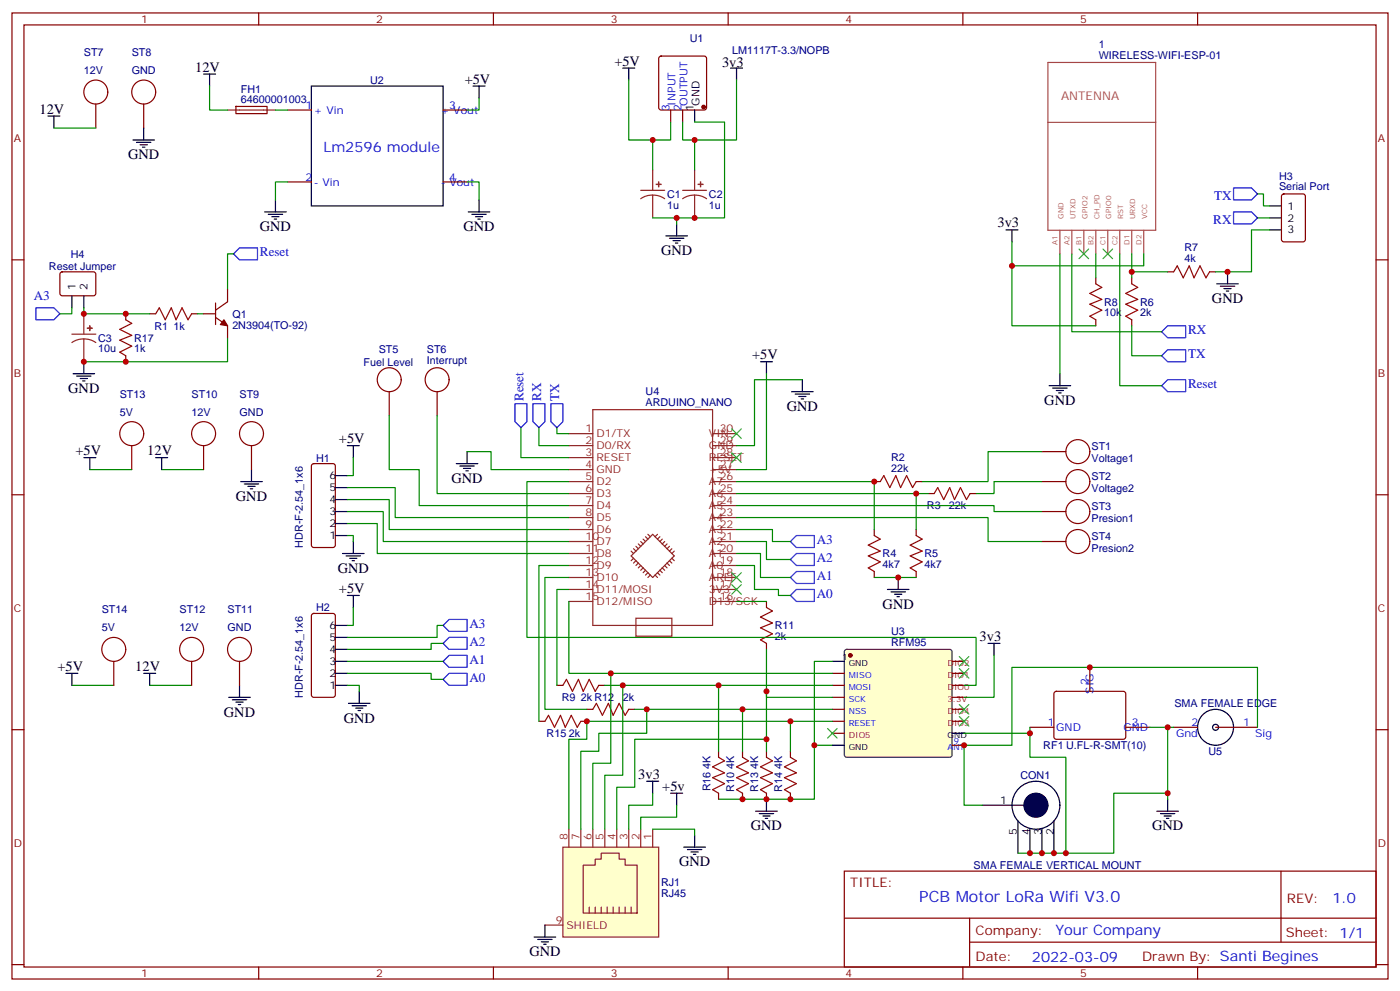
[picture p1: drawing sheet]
<svg xmlns="http://www.w3.org/2000/svg" width="412mm" height="292mm" viewBox="0 0 412 292" stroke-linecap="round" stroke-linejoin="round" font-family="sans-serif">
<g fill="none" stroke="#870000" stroke-width=".35">
<path d="M3.5 3.8h405.4v284.3h-405.4zM7.1 7.3h398.2v277.3h-398.2zM76.2 3.8v3.5M145.3 3.8v3.5M194.3 16.7l.4-.2h12.7l.5 .2 .2 .5v14.5l-.2 .5-.5 .2h-12.7l-.5-.2-.2-.5v-14.5zM214.5 3.8v3.5M283.6 3.8v3.5M352.8 3.8v3.5M84.7 32.4h7M130.5 32.4h7.1M197.6 32.4v3.5M201.1 32.4v3.5"/>
<path d="M84.7 53.6h7M130.5 53.6h7.1M3.5 76.5h3.6M405.3 76.5h3.6M322.8 81.8v1.7M322.8 94.1v1.8M333.4 81.8v1.7M333.4 94.1v1.8M344 80h1.7M356.3 80h1.8M3.5 145.6h3.6M257.5 141.7h1.8"/>
<path d="M257.5 155.9v1.7M269.9 141.7h1.7M269.9 155.9v1.7M273.4 145.3h1.8M285.8 145.3h1.7M405.3 145.6h3.6M225.8 177v1.8M257.5 168.2v1.8M269.9 168.2v1.8M225.8 189.4v1.7M3.5 214.8h3.6M164 201.7h1.8"/>
<path d="M172.9 208.8h1.7M176.4 201.7h1.8M185.2 208.8h1.8M405.3 214.8h3.6M218.7 221.1v1.8M218.7 233.5v1.7M225.8 221.1v1.8M225.8 233.5v1.7M232.8 221.1v1.8M232.8 233.5v1.7M248.7 256.4h156.6v28.2h-156.6zM377.3 256.4v20.9"/>
<path d="M248.7 270.2h156.5M285.6 277.3h119.6M285.6 270.2v14.2M3.5 283.9h3.6M76.2 284.6v3.5M145.3 284.6v3.5M214.5 284.6v3.5M283.6 284.6v3.5M352.8 284.6v3.5M405.3 283.9h3.6"/>
</g>
<path d="M308.7 18.4h31.7v49.4h-31.7zM308.7 36h31.7M312.2 67.8v6.9M315.7 67.8v6.9M319.3 67.8v6.9M322.8 67.8v6.9M326.3 67.8v6.9M329.8 67.8v6.9M333.4 67.8v6.9M336.9 67.8v6.9" fill="none" stroke="#a64a4a" stroke-width=".35"/>
<circle cx="207.3" cy="31.5" r=".53" fill="#870000" stroke="#870000" stroke-width=".35"/>
<path d="M91.7 25.3h38.8v35.3h-38.8zM204.6 32.4v3.5" fill="none" stroke="#000" stroke-width=".35"/>
<g fill="none" stroke="#a10000" stroke-width=".35">
<path d="M322.8 83.5l1.8 1.1-3.6 1.8 3.6 1.7-3.6 1.4 3.6 1.8-3.6 1.8 1.8 1M333.4 83.5l1.7 1.1-3.5 1.8 3.5 1.7-3.5 1.4 3.5 1.8-3.5 1.8 1.8 1M345.7 80l1.1-1.8 1.7 3.6 1.8-3.6 1.4 3.6 1.8-3.6 1.7 3.6 1.1-1.8M257.5 157.6l1.8 1.1-3.5 1.7 3.5 1.8-3.5 1.4 3.5 1.8-3.5 1.7 1.7 1.1M259.3 141.7l1-1.7 1.8 3.5 1.8-3.5 1.4 3.5 1.8-3.5 1.7 3.5 1.1-1.8M269.9 157.6l1.7 1.1-3.5 1.7 3.5 1.8-3.5 1.4 3.5 1.8-3.5 1.7 1.8 1.1M275.2 145.3l1-1.8 1.8 3.5 1.8-3.5 1.4 3.5 1.7-3.5 1.8 3.5 1.1-1.7M225.8 178.8l1.7 1-3.5 1.8 3.5 1.8-3.5 1.4 3.5 1.7-3.5 1.8 1.8 1.1M165.8 201.7l1.1-1.7 1.7 3.5 1.8-3.5 1.4 3.5 1.8-3.5 1.7 3.5 1.1-1.8M174.6 208.8l1.1-1.8 1.7 3.5 1.8-3.5 1.4 3.5 1.8-3.5 1.7 3.5 1.1-1.7M218.7 222.9l1.8 1-3.5 1.8 3.5 1.8-3.5 1.4 3.5 1.7-3.5 1.8 1.7 1.1M225.8 222.9l1.7 1-3.5 1.8 3.5 1.8-3.5 1.4 3.5 1.7-3.5 1.8 1.8 1.1"/>
<path d="M232.8 222.9l1.8 1-3.5 1.8 3.5 1.8-3.5 1.4 3.5 1.7-3.5 1.8 1.7 1.1"/>
</g>
<path d="M245.2 219.4h-5.3v15.8h-28.2" fill="none" stroke="#008700" stroke-width=".35"/>
<path d="M248.9 191.3l.5-.2h30.4l.5 .2 .2 .5v30.4l-.3 .5-.4 .2h-30.4l-.5-.2-.2-.5v-30.4z" fill="#ffc" stroke="#333" stroke-width=".35"/>
<circle cx="250.5" cy="192.9" r=".53" fill="#870000" stroke="#870000" stroke-width=".35"/>
<g fill="none" stroke="#000" stroke-width=".35">
<path d="M60 21.8h3.5M61.7 21.8v3.5M139.3 25.3h3.6M141.1 25.3v3.6M183.4 20h3.6M185.2 20v3.6M215.2 20h3.5M217 20v3.6M81.1 58.8v3.6M141.1 58.8v3.6M78 62.4h6.3M79 63.1h4.3"/>
<path d="M80.1 63.8h2.1M80.8 64.5h.7M137.9 62.4h6.4M139 63.1h4.2M140.1 63.8h2.1M140.8 64.5h.7M196.1 69.4h6.4M197.2 70.1h4.2M198.3 70.8h2.1M199 71.5h.7M199.3 65.9v3.5M296.3 67.7h3.6"/>
<path d="M298.1 67.7v3.5M358.4 83.5h6.4M359.5 84.2h4.2M360.5 84.9h2.2M361.2 85.7h.7M361.6 80v3.5M224 106.5h3.5M225.8 106.5v3.5M233.2 115.3h6.3M234.2 116h4.3M235.3 116.7h2.1M236 117.4h.7"/>
<path d="M236.4 111.8v3.5M309 113.5h6.4M310.1 114.2h4.2M311.1 114.9h2.2M311.9 115.6h.7M312.2 110v3.5M98.8 140h3.5M102.3 131.2h3.5M104.1 131.2v3.5M134.4 136.5h6.4M135.5 137.2h4.2M136.5 137.9h2.1"/>
<path d="M137.2 138.6h.7M137.6 132.9v3.6M98.8 157.6h3.5M98.8 154.1h3.5M98.8 150.6h3.5M98.8 147h3.5M98.8 143.5h3.5M104.1 159.4v3.5M100.9 162.9h6.3M102 163.6h4.2M102.3 175.3h3.5M103 164.3h2.1"/>
<path d="M103.7 165h.7M104.1 175.3v3.5M261.4 173.5h6.4M262.5 174.2h4.2M263.5 174.9h2.1M264.2 175.6h.7M264.6 170v3.5M98.8 194.7h3.5M98.8 198.2h3.5M98.8 191.1h3.5M98.8 187.6h3.5M98.8 184.1h3.5"/>
<path d="M245.2 194.7h3.5M291 189.4h3.6M292.8 189.4v3.5M98.8 201.7h3.5M102.7 207h6.3M103.7 207.7h4.2M104.8 208.4h2.1M105.5 209.1h.7M105.8 203.5v3.5M245.2 219.4h3.5M280.5 215.8h3.5M222.6 238.8h6.4"/>
<path d="M223.7 239.5h4.2M225.8 235.2v3.6M224.7 240.2h2.1M225.4 240.9h.7"/>
</g>
<g fill="none" stroke="#870000" stroke-width=".35">
<path d="M92 136.7l.4-.2h5.7l.6 .4 .1 23.5-.5 .7h-5.9l-.6-.4-.1-23.5zM306.9 132.9h7.1M306.9 141.7h7.1M306.9 150.6h7.1M306.9 159.4h7.1M92 180.8l.4-.2h5.7l.6 .4 .1 23.5-.5 .7h-5.9l-.6-.4-.1-23.5zM245.2 198.2h3.5M280.5 198.2h3.5M280.5 194.7h3.5M158.7 212.3h1.8M171.1 212.3h1.8M245.2 201.7h3.5"/>
<path d="M245.2 205.2h3.5M245.2 208.8h3.5M245.2 212.3h3.5M245.2 215.8h3.5M280.5 201.7h3.5M280.5 205.2h3.5M280.5 208.8h3.5M280.5 212.3h3.5M280.5 219.4h3.5M211.7 221.1v1.8M211.7 233.5v1.7"/>
<circle cx="317.5" cy="132.9" r="3.5"/>
<circle cx="317.5" cy="141.7" r="3.5"/>
<circle cx="317.5" cy="159.4" r="3.5"/>
<circle cx="317.5" cy="150.6" r="3.5"/>
</g>
<g fill="none" stroke="#8c2424" stroke-width=".35">
<path d="M188.7 56h7.1M192.3 57.4l-1.9 .3-1.7 .8M192.3 57.4l1.8 .3 1.7 .8M192.3 50v6M192.3 57.4v6.7M201.1 56h7M204.6 57.4l-1.8 .3-1.7 .8M204.6 57.4l1.9 .3 1.6 .8M204.6 50v6M204.6 57.4v6.7M167.6 138.2h7M167.6 134.7h7"/>
<path d="M167.6 131.2h7M167.6 127.6h7M174.6 120.6h35.3v63.5h-35.3zM209.9 138.2h7.1M209.9 134.7h7.1M209.9 131.2h7.1M209.9 127.6h7.1M167.6 159.4h7M167.6 155.9h7M167.6 152.3h7M167.6 148.8h7M167.6 145.3h7"/>
<path d="M167.6 141.7h7M188.7 159.4l.7 .7M189.4 158.7l.7 .7M190.1 158l.8 .7M190.9 157.3l.7 .7M193.7 157.3l-.7 .7M194.4 158l-.7 .7M195.1 158.7l-.7 .7M195.8 159.4l-.7 .7M209.9 159.4h7.1M209.9 155.9h7.1M209.9 152.3h7.1"/>
<path d="M209.9 148.8h7.1M209.9 145.3h7.1M209.9 141.7h7.1M167.6 173.5h7M167.6 170h7M167.6 166.4h7M167.6 162.9h7M167.6 177h7M185.9 163.6l6.4-6.3 6.3 6.3-6.3 6.4zM185.9 162.2l.7 .7M186.6 161.5l.7 .7M186.6 164.3l-.7 .7"/>
<path d="M187.3 160.8l.7 .7M187.3 165l-.7 .7M188 165.7l-.7 .7M188 160.1l.7 .7M188.7 166.4l-.7 .7M189.4 167.1l-.7 .8M190.1 167.9l-.7 .7M190.9 168.6l-.8 .7M191.6 169.3l-.7 .7M193 169.3l.7 .7M193.7 168.6l.7 .7M194.4 167.9l.7 .7"/>
<path d="M195.1 167.1l.7 .8M195.8 166.4l.7 .7M196.5 165.7l.7 .7M196.5 160.1l-.7 .7M197.2 165l.7 .7M197.2 160.8l-.7 .7M197.9 164.3l.7 .7M197.9 161.5l-.7 .7M198.6 162.2l-.7 .7M209.9 173.5h7.1M209.9 170h7.1M209.9 166.4h7.1"/>
<path d="M209.9 162.9h7.1M209.9 177h7.1M187.3 182h10.6v5.3h-10.6z"/>
</g>
<g fill="none" stroke="#008700" stroke-width=".35">
<path d="M141.1 28.9v3.5h-3.5M185.2 23.6v17.6h12.4v-5.3M204.6 35.9h8.8v28.2h-21.1M217 23.6v17.6h-15.9v-5.3M84.7 53.6h-3.6v5.2M137.6 53.6h3.5v5.2M192.3 41.2v8.8M204.6 41.2v8.8M199.3 64.1v1.8M298.1 71.2v7h38.8v-3.5M298.1 78.2v17.7h24.7M312.2 74.7v35.3"/>
<path d="M315.7 74.7v22.9h26.5M322.8 74.7v7.1M333.4 74.7v7.1M333.4 95.9v8.8h8.8M333.4 80h10.6M225.8 110v28.2h-8.8M236.4 111.8h-14.2v19.4h-5.2M137.6 132.9h7v5.3h23M164 125.9v1.7h3.6M306.9 132.9h-15.9v8.8h-19.4M102.3 157.6h1.8v1.8M102.3 154.1h8.8v8.8h56.5"/>
<path d="M102.3 150.6h10.6v8.8h54.7M102.3 147h12.4v8.9h52.9M102.3 143.5h14.1v8.8h51.2M167.6 141.7h-12.4v45.9h132.3v14.1h-3.5M217 141.7h40.5v14.2M217 148.8h75.8v1.8h14.1M217 159.4h8.8v5.3h7M217 155.9h10.5v3.5h5.3M217 152.3h74v7.1h15.9M217 145.3h56.4M269.9 145.3v10.6M306.9 141.7h-14.1v3.6h-5.3"/>
<path d="M167.6 173.5h-3.6v28.2M167.6 170h-7.1v38.8h12.4M167.6 166.4h-8.9v45.9M167.6 177v21.2h77.6M217 166.4h5.2v7.1h7.1v1.8h3.5M217 162.9h7v7.1h8.8M217 177h8.8M257.5 170h12.4M102.3 198.2h24.7v1.8h3.5M102.3 194.7h28.2M130.5 184.1h-1.7v3.5h-26.5M130.5 189.4h-3.5v1.7h-24.7"/>
<path d="M225.8 191.1v14.1h19.4M292.8 192.9v12.3h-8.8M178.2 201.7h67M187 208.8h58.2M211.7 201.7v19.4M218.7 208.8v12.3M225.8 203.5v17.6M232.8 212.3v8.8M245.2 212.3h-72.3v5.3h-5.3v26.5"/>
</g>
<path d="M160.5 212.3l1.1-1.8 1.7 3.6 1.8-3.6 1.4 3.6 1.8-3.6 1.7 3.6 1.1-1.8M211.7 222.9l1.7 1-3.5 1.8 3.5 1.8-3.5 1.4 3.5 1.7-3.5 1.8 1.8 1.1" fill="none" stroke="#a10000" stroke-width=".35"/>
<g fill="none" stroke="#3c3" stroke-width=".35">
<path d="M215.5 172.1l2.9 2.8M215.5 168.6l2.9 2.8M218.4 172.1l-2.9 2.8M218.4 168.6l-2.9 2.8M282.6 193.3l2.8 2.8M282.6 196.8l2.8 2.8M285.4 193.3l-2.8 2.8M285.4 196.8l-2.8 2.8M243.8 214.4l2.8 2.8M246.6 214.4l-2.8 2.8M282.6 207.4l2.8 2.8M282.6 210.9l2.8 2.8"/>
<path d="M285.4 207.4l-2.8 2.8M285.4 210.9l-2.8 2.8"/>
</g>
<path d="M342.2 97.6l1.8-1.7h5.2v3.5h-5.2zM157 118.8h3.5v5.3l-1.8 1.8-1.7-1.8zM162.3 118.8h3.5v5.3l-1.8 1.8-1.7-1.8zM342.2 104.7l1.8-1.8h5.2v3.6h-5.2zM232.8 159.4l1.8-1.8h5.3v3.5h-5.3zM232.8 175.3l1.8-1.8h5.3v3.5h-5.3zM232.8 164.7l1.8-1.8h5.3v3.5h-5.3zM234.6 168.2h5.3v3.5h-5.3l-1.8-1.7zM130.5 200l1.8-1.8h5.3v3.5h-5.3zM130.5 194.7l1.8-1.8h5.3v3.5h-5.3zM130.5 189.4l1.8-1.8h5.3v3.5h-5.3zM130.5 184.1l1.8-1.8h5.3v3.5h-5.3z" fill="none" stroke="#00f" stroke-width=".35"/>
<g fill="#8c2424" stroke="#8c2424" stroke-width=".35">
<path d="M193.3 54.3h1.4z"/>
<path d="M194 53.6v1.4z"/>
<path d="M205.7 54.3h1.4z"/>
<path d="M206.3 53.6l.1 1.4z"/>
</g>
<path d="M165.8 249.3h28.2v26.5h-28.2z" fill="#ffc" stroke="#8c2424" stroke-width=".35"/>
<g fill="none" stroke="#8c2424" stroke-width=".35">
<path d="M67 32.4h14.1M21.2 98.4h7M24.7 99.8l-1.9 .2-1.6 .8M24.7 99.8l1.8 .2 1.7 .8M24.7 92.4v6M24.7 99.8v6.7M167.6 244.1v5.2M171.1 244.1v5.2M171.8 254.6h3.5v-1.7h1.8v-1.8h5.3v1.8h1.7v1.7h3.6v14.1h-15.9zM174.6 244.1v5.2M178.2 244.1v5.2M181.7 244.1v5.2"/>
<path d="M185.2 244.1v5.2M188.7 244.1v5.2M192.3 244.1v5.2M160.5 272.3h5.3M173.6 267v1.7M175.3 267v1.7M177.1 267v1.7M178.9 267v1.7M180.6 267v1.7M182.4 267v1.7M184.1 267v1.7M185.9 267v1.7"/>
</g>
<g fill="none" stroke="#008700" stroke-width=".35">
<path d="M15.9 37.7h12.3M61.7 25.3v7.1h5.3M81.1 32.4h3.6M370.4 57.1h1.8v3.5h1.7M68.8 74.7h-1.8v10.6M329.8 74.7v38.8h12.4M370.4 64.1h3.5M373.9 67.7h-5.2v12.3h-10.6M21.2 90.6v1.8h-3.6M24.7 90.6v1.8h19.4M58.2 92.4h1.8M67 99.4v7.1h-42.3"/>
<path d="M26.5 138.2h12.3M47.6 138.2h12.4M104.1 134.7v5.3h-1.8M114.7 122.3v15.9h8.8v10.6h44.1M128.8 122.3v23h38.8M153.5 125.9v8.8h14.1M158.7 125.9v5.3h8.9M104.1 178.8v5.3h-1.8M179.9 198.2v26.4h-5.3v19.5M245.2 194.7h-5.3v24.7M21.2 201.7h12.3M44.1 201.7h12.3"/>
<path d="M102.3 201.7h3.5v1.8M183.4 201.7v26.5h-5.2v15.9M190.5 208.8v7h-14.1v5.3h-5.3v23M225.8 217.6h-38.8v14.1h-5.3v12.4M284 215.8h19.4M303.4 214.1v8.8h10.6v28.2M338.7 214.1h7M344 214.1v21.1M370.4 214.1v-17.7h-72.3v23h-14.1v17.6h5.3M192.3 233.5v3.5h-7.1v7.1M199.3 237v3.5h-10.6v3.6M344 233.5h-15.9v17.6h-28.2"/>
<path d="M192.3 244.1h12.3v1.7"/>
</g>
<g fill="none" stroke="#870000" stroke-width=".35">
<path d="M28.2 30.6v7.1M42.3 30.6v7.1M69.5 31.3h9.1l.1 2.1h-9.2zM377.7 57.3l.5-.2h5.6l.7 .4v13l-.4 .6-5.9 .1-.7-.5v-12.9zM17.9 80.2l.4-.2 9.5 .1 .4 .6v5.9l-.7 .5-9.4-.1-.5-.6v-5.7zM37 92.4v1.7M44.1 92.4h1.8M56.4 92.4h1.8M60 92.4h3.5M63.5 93.4l3.5 2.5v3.5M63.5 89.2v6.3M67 85.3v3.5l-3.5 2.5"/>
<path d="M37 104.7v1.8M114.7 115.3v7M128.8 115.3v7M38.8 131.2v7M60 131.2v7M74.1 131.2v7M33.5 194.7v7M56.4 194.7v7M70.6 194.7v7M321 196.4v7.1M303.4 214.1h7M310.7 203.7l.4-.2h20.1l.4 .7-.1 13-.6 .4-20-.1-.5-.6v-12.7z"/>
<path d="M331.6 214.1h7.1M345.7 214.1h7.1M358.1 214.1h12.3"/>
<circle cx="28.2" cy="27.1" r="3.5"/>
<circle cx="42.3" cy="27.1" r="3.5"/>
<circle cx="114.7" cy="111.8" r="3.5"/>
<circle cx="128.8" cy="111.8" r="3.5"/>
<circle cx="38.8" cy="127.6" r="3.5"/>
<circle cx="60" cy="127.6" r="3.5"/>
<circle cx="74.1" cy="127.6" r="3.5"/>
<circle cx="33.5" cy="191.1" r="3.5"/>
<circle cx="56.4" cy="191.1" r="3.5"/>
<circle cx="70.6" cy="191.1" r="3.5"/>
</g>
<g fill="none" stroke="#000" stroke-width=".35">
<path d="M14.1 34.1h3.5M15.9 34.1v3.6M42.3 37.7v3.5M39.2 41.2h6.3M40.2 41.9h4.2M41.3 42.6h2.1M42 43.3h.7M373.9 67.7h3.6M373.9 60.6h3.6M373.9 64.1h3.6M21.2 87.1v3.5M24.7 87.1v3.5"/>
<path d="M21.5 110h6.4M22.6 110.7h4.2M23.6 111.4h2.2M24.3 112.1h.7M24.7 106.5v3.5M24.7 134.7h3.5M26.5 134.7v3.5M45.9 134.7h3.5M47.6 134.7v3.5M74.1 138.2v3.5M70.9 141.7h6.4M72 142.5h4.2"/>
<path d="M73 143.2h2.1M73.7 143.9h.7M19.4 198.2h3.5M21.2 198.2v3.5M42.3 198.2h3.6M44.1 198.2v3.5M67.4 205.2h6.3M68.4 206h4.3M69.5 206.7h2.1M70.2 207.4h.7M70.6 201.7v3.5M190.5 229.9h3.5"/>
<path d="M192.3 229.9v3.6M197.6 233.5h3.5M199.3 233.5v3.5M289.3 237h14.1M340.8 238.8h6.3M341.8 239.5h4.3M344 235.2v3.6M201.4 249.3h6.4M202.5 250h4.2M203.6 250.8h2.1M204.3 251.5h.7M204.6 245.8v3.5"/>
<path d="M299.9 241.6v9.5M303.4 244.1v7M306.9 244.1v7M310.4 241.6v9.5M342.9 240.2h2.1M343.6 240.9h.7M157.3 275.8h6.4M158.4 276.5h4.2M159.5 277.2h2.1M160.2 277.9h.7M160.5 272.3v3.5"/>
<circle cx="358.1" cy="214.1" r="5.3"/>
<circle cx="358.1" cy="214.1" r=".88"/>
<circle cx="305.2" cy="237" r="7.1"/>
</g>
<path d="M363.4 55.3h5.3l1.7 1.8-1.7 1.7h-5.3zM68.8 74.7l1.8-1.7h5.2v3.5h-5.2zM363.4 62.4h5.3l1.7 1.7-1.7 1.8h-5.3zM10.6 90.6h5.3l1.7 1.8-1.7 1.7h-5.3zM151.7 118.8h3.5v5.3l-1.7 1.8-1.8-1.8zM342.2 113.5l1.8-1.7h5.2v3.5h-5.2z" fill="none" stroke="#00f" stroke-width=".35"/>
<circle cx="305.2" cy="237" r="3.5" fill="#000" stroke="#000" stroke-width=".35"/>
<path d="M317.9 73.3l2.8 2.8M320.7 73.3l-2.8 2.8M324.9 73.3l2.8 2.8M327.7 73.3l-2.8 2.8M215.5 126.2l2.9 2.8M215.5 133.3l2.9 2.8M218.4 126.2l-2.9 2.8M218.4 133.3l-2.9 2.8" fill="none" stroke="#3c3" stroke-width=".35"/>
<path d="M37 94.1l1.8 1.1-3.5 1.7 3.5 1.8-3.5 1.4 3.5 1.8-3.5 1.7 1.7 1.1M45.9 92.4l1-1.8 1.8 3.5 1.7-3.5 1.5 3.5 1.7-3.5 1.8 3.5 1-1.7" fill="none" stroke="#a10000" stroke-width=".35"/>
<g fill="#8c2424" stroke="#8c2424" stroke-width=".35">
<path d="M25.8 96.6h1.4z"/>
<path d="M26.4 95.9l.1 1.4z"/>
</g>
<path d="M66 94.1l1 1.8-2.1-.4z" fill="#870000" stroke="#870000" stroke-width=".35"/>
<g fill="#c00">
<circle cx="225.8" cy="203.5" r=".88"/>
<circle cx="232.8" cy="235.2" r=".88"/>
<circle cx="232.8" cy="212.3" r=".88"/>
<circle cx="225.8" cy="235.2" r=".88"/>
<circle cx="218.7" cy="235.2" r=".88"/>
<circle cx="218.7" cy="208.8" r=".88"/>
<circle cx="211.7" cy="201.7" r=".88"/>
<circle cx="264.6" cy="170" r=".88"/>
<circle cx="257.5" cy="141.7" r=".88"/>
<circle cx="269.9" cy="145.3" r=".88"/>
<circle cx="192.3" cy="41.2" r=".88"/>
<circle cx="204.6" cy="41.2" r=".88"/>
<circle cx="199.3" cy="64.1" r=".88"/>
<circle cx="204.6" cy="64.1" r=".88"/>
<circle cx="333.4" cy="80" r=".88"/>
<circle cx="298.1" cy="78.2" r=".88"/>
<circle cx="225.8" cy="217.6" r=".88"/>
<circle cx="183.4" cy="201.7" r=".88"/>
<circle cx="179.9" cy="198.2" r=".88"/>
<circle cx="172.9" cy="212.3" r=".88"/>
<circle cx="190.5" cy="208.8" r=".88"/>
<circle cx="361.6" cy="80" r=".88"/>
<circle cx="284" cy="219.4" r=".88"/>
<circle cx="321" cy="196.4" r=".88"/>
<circle cx="344" cy="214.1" r=".88"/>
<circle cx="303.4" cy="251.1" r=".88"/>
<circle cx="306.9" cy="251.1" r=".88"/>
<circle cx="344" cy="233.5" r=".88"/>
<circle cx="310.4" cy="251.1" r=".88"/>
<circle cx="314" cy="251.1" r=".88"/>
<circle cx="303.4" cy="215.8" r=".88"/>
<circle cx="239.9" cy="219.4" r=".88"/>
<circle cx="37" cy="92.4" r=".88"/>
<circle cx="37" cy="106.5" r=".88"/>
<circle cx="24.7" cy="92.4" r=".88"/>
<circle cx="24.7" cy="106.5" r=".88"/>
</g>
<text font-size="4.6" fill="#00f" x="270.8" y="265.4">PCB Motor LoRa Wifi V3.0</text>
<g font-size="4.2">
<text x="57.5" y="21.1">12V</text>
<text x="181" y="19.3">+5V</text>
<text x="212.7" y="19.7">3v3</text>
<text x="136.9" y="24.6">+5V</text>
<text x="11.6" y="33.4">12V</text>
<text x="37.7" y="46.8">GND</text>
<text x="76.6" y="68">GND</text>
<text x="136.5" y="68">GND</text>
<text x="293.9" y="67">3v3</text>
<text x="194.7" y="75.1">GND</text>
<text x="357" y="89.2">GND</text>
<text x="221.5" y="105.8">+5V</text>
<text x="20.1" y="115.6">GND</text>
<text x="307.6" y="119.2">GND</text>
<text x="231.8" y="120.9">GND</text>
<text x="99.8" y="130.5">+5V</text>
<text x="22.2" y="134">+5V</text>
<text x="43.4" y="134">12V</text>
<text x="133" y="142.1">GND</text>
<text x="69.5" y="147.4">GND</text>
<text x="99.5" y="168.6">GND</text>
<text x="99.8" y="174.6">+5V</text>
<text x="260" y="179.1">GND</text>
<text x="288.6" y="188.7">3v3</text>
<text x="16.9" y="197.5">+5V</text>
<text x="39.9" y="197.5">12V</text>
<text x="66" y="210.9">GND</text>
<text x="101.2" y="212.7">GND</text>
<text x="188" y="229.2">3v3</text>
<text x="195.1" y="232.8">+5v</text>
<text x="221.2" y="244.4">GND</text>
<text x="339.4" y="244.4">GND</text>
<text x="200" y="255">GND</text>
<text x="155.9" y="281.4">GND</text>
</g>
<g font-size="4.2" fill="#00f">
<text x="95.2" y="44.7">Lm2596 module</text>
<text x="392.5" y="265.7">1.0</text>
<text x="310.9" y="275.2">Your Company</text>
<text x="304" y="283">2022-03-09</text>
</g>
<g font-size="3.9" fill="#00f">
<text x="357.6" y="59">TX</text>
<text x="357.4" y="66">RX</text>
<text x="76.6" y="75.4">Reset</text>
<text x="9.9" y="88.3">A3</text>
<text x="350" y="98.4">RX</text>
<text x="350" y="105.4">TX</text>
<text x="154.2" y="118.1" transform="rotate(-90 154.2 118.1)">Reset</text>
<text x="159.5" y="118.1" transform="rotate(-90 159.5 118.1)">RX</text>
<text x="164.7" y="118.1" transform="rotate(-90 164.7 118.1)">TX</text>
<text x="350" y="114.2">Reset</text>
<text x="240.6" y="160.1">A3</text>
<text x="240.6" y="165.4">A2</text>
<text x="240.6" y="170.7">A1</text>
<text x="240.6" y="176">A0</text>
<text x="138.3" y="184.8">A3</text>
<text x="138.3" y="190.1">A2</text>
<text x="138.3" y="195.4">A1</text>
<text x="138.3" y="200.7">A0</text>
</g>
<g font-size="3.9" fill="#800">
<text x="250.5" y="261">TITLE:</text>
<text x="379.1" y="265.7">REV:</text>
<text x="287.4" y="275.2">Company:</text>
<text x="378.7" y="275.8">Sheet: 1/1</text>
<text x="287.4" y="282.9">Date:</text>
<text x="336.4" y="282.9">Drawn By: Santi Begines</text>
</g>
<text font-size="3.5" fill="#a54b4b" x="312.6" y="29.3">ANTENNA</text>
<g font-size="3.2" fill="#800">
<text x="41.6" y="6.8">1</text>
<text x="110.8" y="6.8">2</text>
<text x="179.9" y="6.8">3</text>
<text x="249.1" y="6.8">4</text>
<text x="318.2" y="6.8">5</text>
<text x="4.1" y="41.9">A</text>
<text x="405.9" y="41.9">A</text>
<text x="4.1" y="111.1">B</text>
<text x="405.9" y="111.1">B</text>
<text x="4.1" y="180.2">C</text>
<text x="405.9" y="180.2">C</text>
<text x="4.1" y="249.3">D</text>
<text x="405.9" y="249.3">D</text>
<text x="41.6" y="287.6">1</text>
<text x="110.8" y="287.6">2</text>
<text x="179.9" y="287.6">3</text>
<text x="249.1" y="287.6">4</text>
<text x="318.2" y="287.6">5</text>
</g>
<g font-size="3.2" fill="#000080">
<text x="24.7" y="16.5">ST7</text>
<text x="38.8" y="16.5">ST8</text>
<text x="203.2" y="12.3">U1</text>
<text x="215.7" y="15.9">LM1117T-3.3/NOPB</text>
<text x="323.6" y="17.3">WIRELESS-WIFI-ESP-01</text>
<text x="323.6" y="14.1">1</text>
<text x="24.7" y="21.8">12V</text>
<text x="38.8" y="21.8">GND</text>
<text x="71" y="27.3">FH1</text>
<text x="109" y="24.7">U2</text>
<text x="70.9" y="30.3">64600001003</text>
<text x="376.8" y="52.8">H3</text>
<text x="196.5" y="58.2">C1</text>
<text x="208.8" y="58.2">C2</text>
<text x="376.8" y="56">Serial Port</text>
<text x="196.5" y="61.4">1u</text>
<text x="208.8" y="61.4">1u</text>
<text x="20.8" y="75.8">H4</text>
<text x="348.9" y="77.2">4k</text>
<text x="348.9" y="74">R7</text>
<text x="14.4" y="79.4">Reset Jumper</text>
<text x="68.4" y="93.5">Q1</text>
<text x="325.3" y="93.1">10k</text>
<text x="325.3" y="90">R8</text>
<text x="335.8" y="93.1">2k</text>
<text x="335.8" y="90">R6</text>
<text x="28.9" y="100.6">C3</text>
<text x="39.5" y="100.6">R17</text>
<text x="45.5" y="97.1">R1</text>
<text x="51.2" y="97.1">1k</text>
<text x="68.4" y="96.7">2N3904(TO-92)</text>
<text x="28.9" y="103.7">10u</text>
<text x="39.5" y="103.7">1k</text>
<text x="107.1" y="107.6">Fuel Level</text>
<text x="111.6" y="104">ST5</text>
<text x="125.7" y="107.2">Interrupt</text>
<text x="125.7" y="104">ST6</text>
<text x="35.3" y="117.1">ST13</text>
<text x="56.4" y="117.1">ST10</text>
<text x="70.6" y="117.1">ST9</text>
<text x="190.2" y="119.5">ARDUINO_NANO</text>
<text x="190.2" y="116.3">U4</text>
<text x="35.3" y="122.3">5V</text>
<text x="56.4" y="122.3">12V</text>
<text x="70.6" y="122.3">GND</text>
<text x="93.1" y="135.8">H1</text>
<text x="262.5" y="135.7">R2</text>
<text x="321.5" y="135.9">Voltage1</text>
<text x="321.5" y="132.3">ST1</text>
<text x="262.5" y="138.9">22k</text>
<text x="321.5" y="141.2">ST2</text>
<text x="273.1" y="149.9">R3</text>
<text x="279.5" y="149.9">22k</text>
<text x="321.5" y="144.7">Voltage2</text>
<text x="321.5" y="150">ST3</text>
<text x="321.5" y="153.5">Presion1</text>
<text x="89.3" y="161.2" transform="rotate(-90 89.3 161.2)">HDR-F-2.54_1x6</text>
<text x="321.5" y="158.8">ST4</text>
<text x="260" y="167.2">4k7</text>
<text x="260" y="164.1">R4</text>
<text x="272.3" y="167.2">4k7</text>
<text x="272.3" y="164.1">R5</text>
<text x="321.5" y="162.3">Presion2</text>
<text x="93.1" y="179.9">H2</text>
<text x="30" y="185.8">5V</text>
<text x="30" y="180.6">ST14</text>
<text x="52.9" y="185.8">12V</text>
<text x="52.9" y="180.6">ST12</text>
<text x="67" y="185.8">GND</text>
<text x="67" y="180.6">ST11</text>
<text x="228.2" y="185.3">R11</text>
<text x="228.2" y="188.4">2k</text>
<text x="262.5" y="190.1">RFM95</text>
<text x="262.5" y="186.9">U3</text>
<text x="89.3" y="205.3" transform="rotate(-90 89.3 205.3)">HDR-F-2.54_1x6</text>
<text x="165.5" y="206.4">R9</text>
<text x="171.1" y="206.4">2k R12</text>
<text x="183.4" y="206.4">2k</text>
<text x="346" y="208.1">SMA FEMALE EDGE</text>
<text x="161" y="217">R15</text>
<text x="167.6" y="217">2k</text>
<text x="307.3" y="220.5">RF1 U.FL-R-SMT(10)</text>
<text x="209.3" y="226.4" transform="rotate(-90 209.3 226.4)">4K</text>
<text x="216.3" y="226.4" transform="rotate(-90 216.3 226.4)">4K</text>
<text x="223.4" y="226.4" transform="rotate(-90 223.4 226.4)">4K</text>
<text x="230.4" y="226.4" transform="rotate(-90 230.4 226.4)">4K</text>
<text x="356" y="222.2">U5</text>
<text x="209.3" y="233" transform="rotate(-90 209.3 233)">R16</text>
<text x="216.3" y="233" transform="rotate(-90 216.3 233)">R10</text>
<text x="223.4" y="233" transform="rotate(-90 223.4 233)">R13</text>
<text x="230.4" y="233" transform="rotate(-90 230.4 233)">R14</text>
<text x="300.6" y="229.3">CON1</text>
<text x="286.8" y="255.7">SMA FEMALE VERTICAL MOUNT</text>
<text x="194.7" y="263.9">RJ45</text>
<text x="194.7" y="260.7">RJ1</text>
</g>
<g font-size="3.2" fill="#00f">
<text x="90" y="32">1</text>
<text x="92.4" y="33.4">+ Vin</text>
<text x="129.8" y="33.4">+ Vout</text>
<text x="132.3" y="32">3</text>
<text x="197.2" y="32.6" transform="rotate(-90 197.2 32.6)">3</text>
<text x="199" y="31.1" transform="rotate(-90 199 31.1)">INPUT</text>
<text x="200.7" y="32.6" transform="rotate(-90 200.7 32.6)">2</text>
<text x="202.5" y="31.1" transform="rotate(-90 202.5 31.1)">OUTPUT</text>
<text x="90" y="53.2">2</text>
<text x="132.3" y="53.2">4</text>
<text x="92.4" y="54.6">- Vin</text>
<text x="129.8" y="54.6">- Vout</text>
<text x="320.7" y="201.7" transform="rotate(-90 320.7 201.7)">2</text>
<text x="322.1" y="204.2" transform="rotate(-90 322.1 204.2)">SIG</text>
<text x="308.7" y="213.7">1</text>
<text x="311.1" y="215.1">GND</text>
<text x="330.9" y="215.1">GND</text>
<text x="333.4" y="213.7">3</text>
<text x="351" y="213.7">2</text>
<text x="366.2" y="213.7">1</text>
<text x="346.4" y="216.9">Gnd</text>
<text x="369.7" y="216.9">Sig</text>
</g>
<g font-size="3.2">
<text x="204.3" y="32.6" transform="rotate(-90 204.3 32.6)">1</text>
<text x="206" y="31.1" transform="rotate(-90 206 31.1)">GND</text>
<text x="379.2" y="61.7">1</text>
<text x="379.2" y="65.2">2</text>
<text x="379.2" y="68.7">3</text>
<text x="22.2" y="85.3" transform="rotate(-90 22.2 85.3)">1</text>
<text x="25.8" y="85.3" transform="rotate(-90 25.8 85.3)">2</text>
<text x="97" y="141">6</text>
<text x="97" y="148.1">4</text>
<text x="97" y="144.6">5</text>
<text x="97" y="155.2">2</text>
<text x="97" y="151.6">3</text>
<text x="97" y="158.7">1</text>
<text x="97" y="185.1">6</text>
<text x="97" y="188.7">5</text>
<text x="97" y="195.7">3</text>
<text x="97" y="192.2">4</text>
<text x="97" y="202.8">1</text>
<text x="97" y="199.2">2</text>
<text x="294.6" y="236.6">1</text>
<text x="299.5" y="245.8" transform="rotate(-90 299.5 245.8)">5</text>
<text x="303.4" y="245.8" transform="rotate(-90 303.4 245.8)">4</text>
<text x="306.9" y="245.8" transform="rotate(-90 306.9 245.8)">3</text>
<text x="310.4" y="245.8" transform="rotate(-90 310.4 245.8)">2</text>
</g>
<g font-size="3.2" fill="#8d2323">
<text x="172.5" y="130.8">2</text>
<text x="172.5" y="127.3">1</text>
<text x="175.7" y="128.7">D1/TX</text>
<text x="208.8" y="128.7">VIN</text>
<text x="212" y="127.3">30</text>
<text x="212" y="130.8">29</text>
<text x="172.5" y="137.9">4</text>
<text x="172.5" y="134.3">3</text>
<text x="175.7" y="135.7">RESET</text>
<text x="175.7" y="132.2">D0/RX</text>
<text x="208.8" y="132.2">GND</text>
<text x="208.8" y="135.7">RESET</text>
<text x="212" y="134.3">28</text>
<text x="212" y="137.9">27</text>
<text x="172.5" y="141.4">5</text>
<text x="175.7" y="142.8">D2</text>
<text x="175.7" y="139.3">GND</text>
<text x="208.8" y="139.3">+5V</text>
<text x="208.8" y="142.8">A7</text>
<text x="212" y="141.4">26</text>
<text x="172.5" y="148.4">7</text>
<text x="172.5" y="144.9">6</text>
<text x="175.7" y="149.9">D4</text>
<text x="175.7" y="146.3">D3</text>
<text x="208.8" y="146.3">A6</text>
<text x="208.8" y="149.9">A5</text>
<text x="212" y="144.9">25</text>
<text x="212" y="148.4">24</text>
<text x="172.5" y="155.5">9</text>
<text x="172.5" y="152">8</text>
<text x="175.7" y="153.4">D5</text>
<text x="208.8" y="153.4">A4</text>
<text x="212" y="152">23</text>
<text x="212" y="155.5">22</text>
<text x="172.5" y="159">10</text>
<text x="175.7" y="160.4">D7</text>
<text x="175.7" y="156.9">D6</text>
<text x="208.8" y="156.9">A3</text>
<text x="208.8" y="160.4">A2</text>
<text x="212" y="159">21</text>
<text x="172.5" y="166.1">12</text>
<text x="172.5" y="162.6">11</text>
<text x="175.7" y="167.5">D9</text>
<text x="175.7" y="164">D8</text>
<text x="208.8" y="164">A1</text>
<text x="208.8" y="167.5">A0</text>
<text x="212" y="162.6">20</text>
<text x="212" y="166.1">19</text>
<text x="172.5" y="173.1">14</text>
<text x="172.5" y="169.6">13</text>
<text x="175.7" y="171">D10</text>
<text x="208.8" y="171">AREF</text>
<text x="212" y="169.6">18</text>
<text x="212" y="173.1">17</text>
<text x="172.5" y="176.7">15</text>
<text x="175.7" y="174.6">D11/MOSI</text>
<text x="175.7" y="178.1">D12/MISO</text>
<text x="208.8" y="174.6">3V3</text>
<text x="208.8" y="178.1">D13/SCK</text>
<text x="212" y="176.7">16</text>
<text x="167.2" y="247.2" transform="rotate(-90 167.2 247.2)">8</text>
<text x="170.7" y="247.2" transform="rotate(-90 170.7 247.2)">7</text>
<text x="174.3" y="247.2" transform="rotate(-90 174.3 247.2)">6</text>
<text x="177.8" y="247.2" transform="rotate(-90 177.8 247.2)">5</text>
<text x="181.3" y="247.2" transform="rotate(-90 181.3 247.2)">4</text>
<text x="184.9" y="247.2" transform="rotate(-90 184.9 247.2)">3</text>
<text x="188.4" y="247.2" transform="rotate(-90 188.4 247.2)">2</text>
<text x="191.9" y="247.2" transform="rotate(-90 191.9 247.2)">1</text>
<text x="163.7" y="271.9">9</text>
<text x="166.9" y="273.3">SHIELD</text>
</g>
<g font-size="2.5">
<text x="248.2" y="194.3">1</text>
<text x="250" y="196.1">GND</text>
<text x="250" y="220.8">GND</text>
<text x="279.2" y="217.2">GND</text>
</g>
<g font-size="2.5" fill="#903">
<text x="279.2" y="196.1">DIO2</text>
<text x="279.2" y="203.1">DIO0</text>
<text x="279.2" y="199.6">DIO1</text>
<text x="279.2" y="213.7">DIO3</text>
<text x="279.2" y="210.2">DIO4</text>
<text x="250" y="217.2">DIO5</text>
</g>
<g font-size="2.5" fill="#00f">
<text x="250" y="199.6">MISO</text>
<text x="250" y="203.1">MOSI</text>
<text x="250" y="206.7">SCK</text>
<text x="250" y="210.2">NSS</text>
<text x="250" y="213.7">RESET</text>
<text x="279.2" y="220.8">ANT</text>
<text x="281" y="219">9</text>
</g>
<text font-size="2.5" fill="#f00" x="279.2" y="206.7">3.3V</text>
<g font-size="2.1" fill="#a54b4b">
<text x="313.2" y="64.4" transform="rotate(-90 313.2 64.4)">GND</text>
<text x="316.8" y="64.4" transform="rotate(-90 316.8 64.4)">UTXD</text>
<text x="320.3" y="64.4" transform="rotate(-90 320.3 64.4)">GPIO2</text>
<text x="323.8" y="64.4" transform="rotate(-90 323.8 64.4)">CH_PD</text>
<text x="327.4" y="64.4" transform="rotate(-90 327.4 64.4)">GPIO0</text>
<text x="330.9" y="64.4" transform="rotate(-90 330.9 64.4)">RST</text>
<text x="334.4" y="64.4" transform="rotate(-90 334.4 64.4)">URXD</text>
<text x="337.9" y="64.4" transform="rotate(-90 337.9 64.4)">VCC</text>
<text x="311.5" y="72.1" transform="rotate(-90 311.5 72.1)">A1</text>
<text x="315" y="72.1" transform="rotate(-90 315 72.1)">A2</text>
<text x="318.6" y="72.1" transform="rotate(-90 318.6 72.1)">B1</text>
<text x="322.1" y="72.1" transform="rotate(-90 322.1 72.1)">B2</text>
<text x="325.6" y="72.1" transform="rotate(-90 325.6 72.1)">C1</text>
<text x="329.2" y="72.1" transform="rotate(-90 329.2 72.1)">C2</text>
<text x="332.7" y="72.1" transform="rotate(-90 332.7 72.1)">D1</text>
<text x="336.2" y="72.1" transform="rotate(-90 336.2 72.1)">D2</text>
</g>
</svg>
